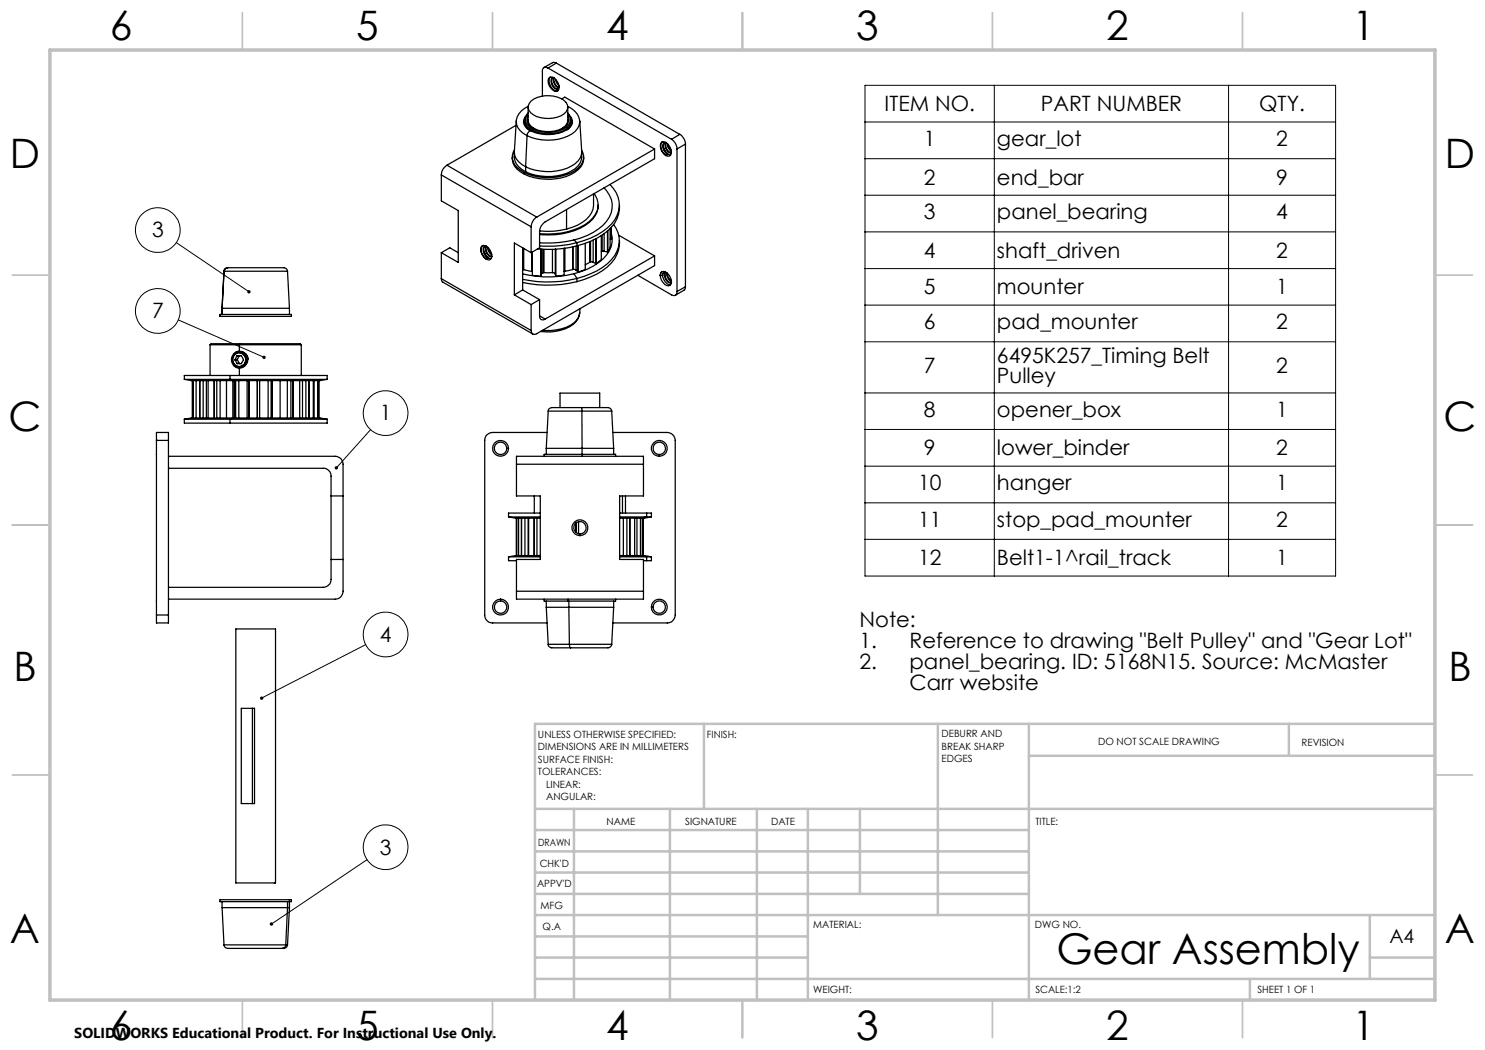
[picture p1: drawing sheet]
<svg xmlns="http://www.w3.org/2000/svg" width="297mm" height="210mm" viewBox="0 0 297 210" stroke-linecap="round" stroke-linejoin="round" font-family="sans-serif">
<g fill="none" stroke="#000" stroke-width=".25">
<path d="M109.6 13.6a.67 .67 0 0 0-.8-.1 .67 .67 0 0 0-.3 .7v5M109.6 13.6l24.7 14.3M109.9 15.5a1.07 1.07 0 0 1 1.4 .5 1.82 1.82 0 0 1 .3 2.2 1.74 1.74 0 0 1-2-2zM110 15.4a2.07 2.07 0 0 0 1.3 2.8h.2M110.5 15.5a1.55 1.55 0 0 0 .8 2.3l.4-.2v-.3M110.6 15.5a1.43 1.43 0 0 0 1.1 2.2M110.8 15.5a1.59 1.59 0 0 0 .9 2.1M110.8 15.6a1.79 1.79 0 0 0 .9 1.9M111.1 15.9a1.66 1.66 0 0 0 .7 1.2M111.3 12.6l-.6-.1-1.9 1M111.3 12.6l-1.7 1M111.3 12.6l24.7 14.3"/>
<path d="M111.7 17.3l.1 .2M111.8 17.2l-.1 .1M112.4 19.8l.6-.4 17.9 10.4M88.3 35l17.9 10.4M88.3 35v5.2l3.4 1.9v10.4l-3.4-2M89.4 33a2.29 2.29 0 0 0-1.1 2M89.4 33l18 10.4M102.4 31.4v.3a3.7 3.7 0 0 0 2.5 3.1M102.8 30.4a3.6 3.6 0 0 0 2.3 4M102.9 30a2.85 2.85 0 0 0 1.2 4l.8 .5M103.2 25.1l-13.8 7.9M103.3 24.2l-.4 6.1a3.3 3.3 0 0 0 2.2 3.1"/>
<path d="M104.9 24.1v.3a2.1 2.1 0 0 0 1 1.7M104.9 34.5v.3M105.1 23.3a1.7 1.7 0 0 0 .8 2.7l.3 .2M105.1 33.4v1M105.4 27.1a9.4 9.4 0 0 0 9.6-.8 2.82 2.82 0 0 0 1-2.1l.3 6.1a3.2 3.2 0 0 1-2 2.9 10.5 10.5 0 0 1-9.2 .2M105.4 27.1l-.3 6.3M105.6 22.7a1.76 1.76 0 0 0 .4 2.8l.6 .4M105.6 23.2a1.81 1.81 0 0 0 1.3 2.5 5.9 5.9 0 0 0 6.5-.8 1.43 1.43 0 0 0 .2-1.7M105.6 22.6a1.89 1.89 0 0 0 .3 3.1l.6 .4M105.6 23.9a1.82 1.82 0 0 0 1.1 1.7M105.6 21.4v2.8M105.7 21.2a3.4 3.4 0 0 0-2.4 3.7 3.7 3.7 0 0 0 2.1 2.2"/>
<path d="M106.2 20.2a5.7 5.7 0 0 1 7 .3 1.76 1.76 0 0 1-1.1 2.7 6 6 0 0 1-5.9-.6 1.55 1.55 0 0 1 0-2.4zM106.2 26.2l-.5 .2-.3 .7M106.5 26.1v.2M106.6 25.9l-.1 .2M113.6 21.3a3.7 3.7 0 0 1 2.3 3M113.6 22.6a1.88 1.88 0 0 1-.5 3.3 7.3 7.3 0 0 1-6.6 .2M113.6 22.7a1.88 1.88 0 0 1-1 3.1 7.1 7.1 0 0 1-6 .1M113.6 23.9a1.79 1.79 0 0 1-1.1 1.7M113.6 21.4v2.8M114.1 23.3l.4 .9a1.88 1.88 0 0 1-1.4 1.9 7.9 7.9 0 0 1-6.9 .1M114.3 24.1a2.01 2.01 0 0 1-.9 1.9M116.3 30a2.89 2.89 0 0 1-1.3 4.1 11.3 11.3 0 0 1-10.1 .4"/>
<path d="M116.3 30.4a3.4 3.4 0 0 1-2 3.8 10.5 10.5 0 0 1-9.2 .2M116.7 31.4a3.2 3.2 0 0 1-1.7 3.1 11 11 0 0 1-10.1 .3M118.7 38.8a6.3 6.3 0 0 1-.8 4.4 8.2 8.2 0 0 1-4.6 2.6M118.8 38.7a3.8 3.8 0 0 1-1 5.6 10.8 10.8 0 0 1-4.1 2M120.8 37.6a4.9 4.9 0 0 1-.2 7.5 13 13 0 0 1-5.8 2.9M122 36.9a5.5 5.5 0 0 1-.5 8.7 14.6 14.6 0 0 1-6.1 2.9M130.9 29.8v1.9l-21.9 12.7a2.42 2.42 0 0 0-1.1 1.9v3.3l-1.7 .9M130.9 29.8l-23.5 13.6M132.2 28.6a.87 .87 0 0 1 1.4 .2 1.63 1.63 0 0 1 .3 2.4 1.98 1.98 0 0 1-1.7-2.6zM132.4 28.4a2.08 2.08 0 0 0 .8 2.7M132.5 28.3l-.1 .1M132.7 29.5a1.9 1.9 0 0 0 1.4 1.5"/>
<path d="M133 28.5a1.3 1.3 0 0 0 .1 1.9l.3 .3M133.2 28.5a1.6 1.6 0 0 0 1.1 2M133.3 30.7l-.1 .4M133.4 30.7l.2 .2-.4 .2M133.4 30.7h-.1M133.5 28.7h-.1a1.87 1.87 0 0 0 .9 1.5M133.6 28.8a1.71 1.71 0 0 0 .6 1.2M134.3 27.9a2.37 2.37 0 0 1 1.1 1.9M134.3 30.6a1.5 1.5 0 0 1-1.2-2.1h-.1a.97 .97 0 0 0-.2 1.6l.5 .6M135.4 29.8v28.5M136 26.9a2.42 2.42 0 0 1 1.1 1.9M136 26.9l-1.7 1"/>
<path d="M137.1 28.8l-1.7 1M137.1 28.8v28.6M44.8 54.2h12.7M44.8 54.2h.1M44.8 54.2l-.4 7.5M45.5 53.5h9.9a2.63 2.63 0 0 1 1.9 .3l.2 .4M45.5 53.5a.72 .72 0 0 0-.7 .7M45.5 53.5a.79 .79 0 0 0-.7 .7M57.5 54.2l.4 7.5M88.3 55.7v.5l.3 .2 18 10.4M88.3 50.5v5.2M88.3 55.7l17.9 10.4"/>
<path d="M88.3 50.5l1.7-.9 1.7 .9M96.3 49.3a1.08 1.08 0 0 1 1.7 .6 1.5 1.5 0 0 1 0 2.1 2 2 0 0 1-1.7-2.7zM96.5 49.2a2 2 0 0 0 .8 2.6M96.6 49.1l-.2 .1M96.8 50.3a1.89 1.89 0 0 0 1.4 1.4M97 49.2a1.3 1.3 0 0 0 .2 1.9l.3 .3M97.3 49.2a1.6 1.6 0 0 0 1.1 2.1M97.4 51.5l-.1 .3M97.5 49.5a1.87 1.87 0 0 0 .9 1.5M97.5 51.4l.1 .2-.3 .2M97.5 51.4l-.1 .1M97.6 49.7l.3 .6 .4 .5"/>
<path d="M98.4 51.3a1.54 1.54 0 0 1-1.2-2.1h-.1a1.34 1.34 0 0 0 .3 2.3M102.9 59l3.3 1.9M104.5 53.9h.2M104.5 58l-1.6 1M104.5 49.6v8.4M104.5 58l3.4 1.9M104.7 53.9l1.6 .4M104.7 49.7v4.2M106.2 50.5l-3.3-1.9v10.4M106.2 45.4v5.1M106.3 54.3h.2M106.3 50.5v3.8"/>
<path d="M106.5 50.4v4.7l1.7 .1M107.4 43.4a2.53 2.53 0 0 0-1.2 2M107.9 59.9v3.3M107.9 59.9l-1.7 1M108.2 49.8v5.4M108.3 54.8l-.1 .4M108.3 49.8v5M108.5 54.6l-.2 .2M108.5 49.9v4.7M108.8 54.5h1.7M108.8 54.5l-.3 .1M108.8 49.9v4.6"/>
<path d="M110.5 54.5l.6 .3M110.5 49.9v4.6M111.1 54.8v.4M111.1 49.8v5M111.1 49.8v5.4M112.8 49.7v5.4l-1.7 .1M112.8 54.3h.1M112.9 49.7v4.6M113 54.2l-.1 .1M113 49.7v4.5M113.3 45.8a14.2 14.2 0 0 1-5.4 .4M113.3 41.9v3.9"/>
<path d="M113.7 46.5a15.7 15.7 0 0 1-5.8 .4M113.7 46.3a18 18 0 0 1-5.8 .4M113.7 46.3v.2M114.5 53.9l-1.5 .3M114.5 53.9h.1M114.5 49.4v4.5M114.6 53.9l.6 .1M114.6 49.4v4.5M114.8 48a23.5 23.5 0 0 1-6.9 .6M114.8 54.7a21.2 21.2 0 0 1-10.3 .1M114.8 48l.6 .5M114.8 54.7l.6 1"/>
<path d="M115.2 54l.4 .4M115.2 49.2v4.8M115.4 48.5a23.9 23.9 0 0 1-7.5 .7M115.4 49.2a23.1 23.1 0 0 1-7.9 .6M115.4 55.7a24.6 24.6 0 0 1-10.9 .2M115.4 56.3a24.6 24.6 0 0 1-10.9 .2M115.4 48.5v.7M115.4 55.7v.6M115.6 49.1v5.3M117.1 48.7v5.2l-1.5 .5M117.9 52.4l-.8 .5M117.9 48.3v4.1"/>
<path d="M118.1 52.4h-.2M118.1 52.4h.5M118.1 48.3v4.1M118.6 52.4l.6 .3M118.6 48v4.4M119.2 52.7h.1M119.2 47.8v4.9M119.2 47.7v5M119.6 41a4.4 4.4 0 0 1-2.6 4.1l-1 .6-2.3 .8M120.3 47.1v4.9l-1.1 .7M120.4 50.3l-.1 .1M120.4 50.3h.4"/>
<path d="M120.4 47v3.3M120.8 50.3l.7 .1M120.8 46.7v3.6M121.5 50.4h.1M121.5 46.2v4.2M121.6 46.1v4.3M122 45.7v3.8l-.4 .9M122 47.8h.2M122.2 47.8h.1M122.3 46.7a4.9 4.9 0 0 1-1.7 5.1 13 13 0 0 1-5.8 2.9M122.3 45.4v2.4M122.7 44.9a5.5 5.5 0 0 1-1.2 7.9 14.6 14.6 0 0 1-6.1 2.9"/>
<path d="M123.8 47.1l7.1 4.1M123.9 41a6.5 6.5 0 0 1-3.4 6 15.7 15.7 0 0 1-5.1 2.2M123.9 48.1a6.6 6.6 0 0 1-3.4 6 18 18 0 0 1-5.1 2.2M127.6 55.1l6.7 3.9a.67 .67 0 0 0 .8 0 .67 .67 0 0 0 .3-.7M130.9 51.2v1.9l-23.5 13.6a.7 .7 0 0 1-.8 .1 .7 .7 0 0 1-.4-.7M130.9 51.2l-21.9 12.6M132 55.1h.4M132.3 54.4a1.68 1.68 0 0 1 1.9 1.5 .89 .89 0 0 1-.5 1.3 1.99 1.99 0 0 1-1.4-2.8zM132.4 54.3l-.2 .3-.2 .5M132.5 55.1a1.95 1.95 0 0 0 1.6 1.9M132.9 54.5l-.5 .6M133.2 54.5a.62 .62 0 0 0-.8 .6"/>
<path d="M133.3 54.6a1.82 1.82 0 0 0 1 1.7M133.5 54.6a1.85 1.85 0 0 0 .8 1.6M134.3 56.5a1.61 1.61 0 0 1-1.3-2 1.56 1.56 0 0 0 1.1 2.1l.1-.1M137.1 57.4l-.2 .6-1.8 1M137.1 57.4l-1.7 .9M36.9 75.9h9.1M36.9 75.9a31.3 31.3 0 0 0 6.9 .2h2.7M38.5 76.1v7.5M38.6 76.1v7.5M39.2 76.1v7.5M39.9 76.1v7.5M40.6 76.1v7.5"/>
<path d="M41.3 76.1v7.5M41.6 76.1v7.5M42 69h5.9M42 69v6.1M42.8 76.1v7.5M43.4 76.1v7.5M44 62.9h14.3v.4h-14.3M44 62.9v.4M44 76.1v7.5M44.4 61.7h13.5M44.4 61.7h.1M44.4 61.7v1.2"/>
<path d="M45.3 76.1v7.5M46 75.9h19.4M46 75.1h19.4v.8M46 75.1h-9.1v.8M46 75.1v.8M46 75.9l.5 .2M46.6 72.4a1.37 1.37 0 0 0 1.3 1.1M46.6 76.1v7.5M46.9 76.1v7.5M47 71.9v.1M47 72l.4 .7M47 72h.5"/>
<path d="M47.1 76.1v7.5M47.3 70.7a1.3 1.3 0 0 1 1.8 1.2M47.3 70.7a1.38 1.38 0 0 0-.7 1.7 1.38 1.38 0 0 0 1.7 .8M47.4 71.2l.9-.1 .4 .8-.4 .8h-.9M47.4 71.2l-.4 .7M47.4 72.7h.4M47.4 71.2h.4M47.5 71.9v.1M47.5 71.9h-.5M47.5 72l.3 .7M47.8 76.1v7.5M47.8 72.7h.1"/>
<path d="M47.8 71.2l-.3 .7M47.9 70.5a1.37 1.37 0 0 1 1.3 1.4M47.9 70.2a1.71 1.71 0 0 1 1.7 1.7 1.71 1.71 0 0 1-1.7 1.8M47.9 69h12.4M47.9 70.2v.1M47.9 70.2a1.72 1.72 0 0 0-1.6 1.7 1.72 1.72 0 0 0 1.6 1.8M47.9 69v1.2M47.9 73.7v1.4M47.9 73.5v.2M47.9 70.3a1.59 1.59 0 0 1 1.6 1.6 1.59 1.59 0 0 1-1.6 1.6M47.9 70.3l-.5 .2M47.9 71.1l-.1 .1"/>
<path d="M47.9 68.7h12.1l.3 .3M47.9 68.7h-5.7l-.2 .3M47.9 68.7v.3M48 73.5h.1M48.1 70.3a1.51 1.51 0 0 1 1.5 1.5M48.5 70.5l-.6-.1-.6 .3M48.5 70.5a1.68 1.68 0 0 1 .9 1.4M48.5 70.5l-.2-.1a1.52 1.52 0 0 0-1.7 .9 1.52 1.52 0 0 0 .4 1.8l.6 .2 .7-.1M49.1 71.9a1.58 1.58 0 0 1-.8 1.3M49.1 71.9h.1M49.2 72.7l-.3 .3-.5 .1M49.2 71.9l-.3 1-.5 .3"/>
<path d="M49.4 71.9v.4M49.4 71.9h.1M49.4 76.1v7.5M49.8 76.1v7.5M51.5 76.1v7.5M51.9 76.1v7.5M53.6 76.1v7.5M54.2 76.1v7.5M54.4 76.1v7.5M56 76.1v7.5M57.5 76.1v7.5M57.9 61.7v1.2"/>
<path d="M58.2 76.1v7.5M58.6 76.1v7.5M59.9 76.1v7.5M60.3 69v6.1M60.5 76.1v7.5M61.2 76.1v7.5M61.8 76.1v7.5M62.7 76.1v7.5M62.8 76.1v7.5M63.5 76.1v7.5M63.8 76.1v7.5M65.4 75.9a33 33 0 0 1-7 .2h-11.9"/>
<path d="M106.2 60.9v5.2M107.9 63.2a.67 .67 0 0 0 .3 .7 .67 .67 0 0 0 .8-.1M107.9 63.2l1.1 .6M115.9 62.6a3.9 3.9 0 0 1-2.8 3.1 9.4 9.4 0 0 1-5 .6M116 61.7a3.5 3.5 0 0 1-2.7 3.7 10.9 10.9 0 0 1-4.8 .7M31.3 90.9h.1M31.3 88.1h.1M31.3 88.1v-1.6h2.4v1.6M31.3 88.1v34.9M31.3 88.1h2.4M33.7 93.7h30.9a1.57 1.57 0 0 1 1.6 1.5v20.7a1.63 1.63 0 0 1-1.6 1.6h-30.9M33.7 91.3h33.3a1.57 1.57 0 0 1 1.6 1.5v25.4a1.57 1.57 0 0 1-1.6 1.6h-33.3"/>
<path d="M33.7 88.1v34.9M36.9 83.8v.8h9.1M36.9 83.8h9.1M46 83.8h19.4M46 83.8v.8M46.5 83.6h13.1a27.2 27.2 0 0 1 5.8 .2M46.5 83.6h-3.9a25.9 25.9 0 0 0-5.7 .2M46.5 83.6l-.5 .2M65.4 83.8v.8h-19.4M66.2 99.2h2.4M101.4 89.7h.3M103.3 92.8v-1.5h25.4v1.5"/>
<path d="M103.3 92.8v6.4h4.8v12.7h-4.8v6.3M103.3 92.8h25.4M106.9 99.2v3.4M109.3 89.7h7.1M109.3 89.7v1.2M109.4 86.5h-10.9a1.57 1.57 0 0 0-1.6 1.6v34.9a1.57 1.57 0 0 0 1.6 1.6h10.9M109.6 82.2h6.8M109.6 82.2l-.3 7.5M112 81.5v-2.9h7.9v2.9M116.3 81.5h-5.1a1.18 1.18 0 0 0-1.6 .6v.1M116.3 81.5h4.9a.9 .9 0 0 1 1.1 .7M116.3 81.5l.1 .7"/>
<path d="M116.4 82.2h5.9M116.4 82.2v7.5M116.4 89.7h6.3M116.4 89.7v1.2M116.5 90.9h-7.7v.4M116.5 90.9h6.6v.4M116.5 90.9v.4M122.3 82.2l.4 7.5M122.6 86.5h10.9a1.63 1.63 0 0 1 1.5 1.6v34.9a1.63 1.63 0 0 1-1.5 1.6h-10.9M122.7 89.7v1.2M124.5 99.2v3.4M125.1 99.2v3.4"/>
<path d="M128.7 92.8v6.4h-4.8v12.7h4.8v6.3M131.9 90.9v.4M66.2 111.9h2.4M100.1 119.8v.4M101.7 111.4h6.4M101.7 103.4h6.4M101.7 103.4a28.9 28.9 0 0 0 6.4 .2M101.7 111.4v.7h1.6M103.3 118.2v1.6h25.4v-1.6M103.3 103.6v7.5M103.3 118.2h25.4M103.7 103.6v7.5"/>
<path d="M104.3 103.6v7.5M105 103.6v7.5M105.6 103.6v7.5M105.7 103.6v7.5M106.8 103.6v7.5M106.9 103.6v7.5M107.4 103.6v7.5M108.1 102.6h-6.4v.8M108.1 111.1h-.7a25.9 25.9 0 0 0-5.7 .3M108.8 119.8v.4h4.8M113.6 119.8v.4M115.1 104.7v1.8"/>
<path d="M115.2 104.6v1.9M115.7 104.3v2.4M116 106.8v.3M123.1 119.8v.4h-9.5M123.9 111.1h4.1M123.9 103.6h4.1M123.9 111.4h5.4M123.9 103.4h5.4M123.9 102.6h5.4M124.7 103.6v7.5M125.4 103.6v7.5M125.9 103.6v7.5"/>
<path d="M126 103.6v7.5M126.9 103.6v7.5M127.4 103.6v7.5M128 111.1l2.3 .3M128 111.1l1.3 .3M128.1 103.6v7.5M128.5 103.6v7.5M128.6 103.6v7.5M128.7 112.1h.6M129.3 111.4h1M129.3 102.6h1v.8M129.3 103.4h1"/>
<path d="M129.3 103.4l-1.3 .2M129.3 102.6v.8M129.3 111.4v.7M130.3 111.4v.7h-1M130.3 103.4l-2.3 .2M31.3 120.2h.1M31.3 123v1.6h2.4v-1.6M31.3 123h2.4M47.2 125.8h7.9v50.8h-7.9zM109.3 121.5h4.5M109.3 120.2v1.3M109.3 121.5l.3 7.4"/>
<path d="M109.6 128.9a.93 .93 0 0 0 1.3 .7h3.2M109.6 128.9h4.3M113.8 121.5h8.9M113.8 121.5l.1 7.4M113.8 120.2v1.3M113.9 128.9h8.4M113.9 128.9l.2 .7M122.3 128.9a.9 .9 0 0 1-1.1 .7h-7.1M122.7 120.2v1.3M122.7 121.5l-.4 7.4M130.3 121.4h.3M48.3 141.7h2.6v19h-2.6z"/>
<path d="M50.5 141.7v19M44 179.9h14.3v.4h-14.3zM57.9 179.9v1.6M44.4 181.5h13.1M44.4 180.3v1.2M44.4 181.5l.4 7.5M44.8 189a.85 .85 0 0 0 1.1 .7h10.5M44.8 189h12.3M57.1 189a.72 .72 0 0 1-.7 .7M57.1 189h.4M57.5 189a.92 .92 0 0 1-1.1 .7M57.5 181.5h.4"/>
<path d="M57.5 180.3v1.2M57.5 181.5l-.4 7.5M57.9 181.5l-.4 7.5"/>
<circle cx="100.1" cy="89.7" r="1.25"/>
<circle cx="100.1" cy="89.7" r="1.59"/>
<circle cx="131.9" cy="89.7" r="1.23"/>
<circle cx="131.9" cy="89.7" r="1.58"/>
<circle cx="116" cy="105.5" r="1.23"/>
<circle cx="116" cy="105.5" r="1.58"/>
<circle cx="100.1" cy="121.4" r="1.24"/>
<circle cx="100.1" cy="121.4" r="1.59"/>
<circle cx="131.8" cy="121.4" r="1.25"/>
<circle cx="131.9" cy="121.4" r="1.58"/>
</g>
<g fill="none" stroke="#000" stroke-width=".2">
<path d="M173 17.1h94.1v98.1h-94.1zM198.9 17.1v98.1M245.7 17.1v98.1M173 24.4h94.1M173 31.7h94.1M173 39h94.1M35.3 48.5l14.5 9.8M173 46.4h94.1M173 53.7h94.1M35.7 64l17.1 7.5M173 61h94.1M173 68.4h94.1"/>
<path d="M173 78.6h94.1M74.1 85.9l-6.8 7.7M173 85.9h94.1M173 93.2h94.1M173 100.6h94.1M173 107.9h94.1M73.1 128.9l-20.8 10.7M73.4 171.9l-19.1 12.9"/>
<circle cx="31.6" cy="46" r="4.5"/>
<circle cx="31.6" cy="62.2" r="4.5"/>
<circle cx="77.1" cy="82.6" r="4.5"/>
<circle cx="77.1" cy="126.9" r="4.5"/>
<circle cx="77.1" cy="169.4" r="4.5"/>
</g>
<g fill="none" stroke="#c0c0c0" stroke-width=".35">
<path d="M48.5 2.5v7.5M98.5 2.5v7.5M148.5 2.5v7.5M198.5 2.5v7.5M248.5 2.5v7.5M2.5 55h7.5M287 55h7.5M2.5 105h7.5M287 105h7.5M2.5 155h7.5M287 155h7.5M48.5 200v7.5"/>
<path d="M98.5 200v7.5M148.5 200v7.5M198.5 200v7.5M248.5 200v7.5"/>
</g>
<g fill="none" stroke="#c0c0c0" stroke-width=".5">
<path d="M140.8 144.8v17M187.6 144.8v38.2M205.8 144.8v55.2M205.8 151.2h81.2M257.8 144.8v6.4M287 144.8h-180v55.2M107 161.8h180M107 178.8h98.8M107 174.5h98.8M107 170.3h98.8M107 166h98.8M114.8 161.8v38.2"/>
<path d="M134 161.8v38.2M151.4 161.8v38.2M161.6 161.8v38.2M172 161.8v17M107 195.8h180M107 191.5h54.6M107 187.3h54.6M107 183h180M250 195.8v4.2M274 191.5h13M274 183v12.8"/>
</g>
<path d="M10 10h277v190h-277z" fill="none" stroke="#c0c0c0" stroke-width=".7"/>
<path d="M49.6 58.1l-.1 .1a.33 .33 0 0 0 .1 .5 .33 .33 0 0 0 .5-.1l-.3-.3 .3 .3a.34 .34 0 0 0-.1-.5 .34 .34 0 0 0-.4 0zM52.5 71.3a.34 .34 0 0 0 .2 .5 .34 .34 0 0 0 .4-.2l-.3-.1 .3 .1a.34 .34 0 0 0-.1-.4 .34 .34 0 0 0-.5 .1zM67 93.4v.4l.3-.2-.3 .2a.34 .34 0 0 0 .5 0 .34 .34 0 0 0 0-.5 .34 .34 0 0 0-.5 .1zM52.2 139.3l-.2 .3v.2l.3-.2-.3 .2a.33 .33 0 0 0 .5 .1 .33 .33 0 0 0 .1-.4 .33 .33 0 0 0-.4-.2zM54 184.6v.4l.3-.2-.3 .2a.33 .33 0 0 0 .5 0 .33 .33 0 0 0 0-.5 .33 .33 0 0 0-.5 .1z" fill="#000"/>
<text font-size="8.5" x="211.3" y="192.7">Gear Assembly</text>
<g font-size="8.1">
<text x="22" y="8">6</text>
<text x="71.2" y="8">5</text>
<text x="121.2" y="8">4</text>
<text x="171.2" y="8">3</text>
<text x="221.2" y="8">2</text>
<text x="270.5" y="8">1</text>
<text x="2" y="33.6">D</text>
<text x="289" y="33.6">D</text>
<text x="1.7" y="86.1">C</text>
<text x="288.7" y="86.1">C</text>
<text x="2.7" y="136.1">B</text>
<text x="289.7" y="136.1">B</text>
<text x="2" y="188.6">A</text>
<text x="289" y="188.6">A</text>
<text x="22" y="208">6</text>
<text x="71.2" y="208">5</text>
<text x="121.2" y="208">4</text>
<text x="171.2" y="208">3</text>
<text x="221.2" y="208">2</text>
<text x="270.5" y="208">1</text>
</g>
<g font-size="4.2">
<text x="176.9" y="22.3">ITEM NO.</text>
<text x="208.2" y="22.3">PART NUMBER</text>
<text x="251.8" y="22.3">QTY.</text>
<text x="184.8" y="29.2">1</text>
<text x="199.4" y="29.2">gear_lot</text>
<text x="255.3" y="29.2">2</text>
<text x="184.8" y="36.9">2</text>
<text x="199.4" y="36.9">end_bar</text>
<text x="255.3" y="36.9">9</text>
<text x="30.4" y="47.5">3</text>
<text x="184.8" y="43.8">3</text>
<text x="199.4" y="43.8">panel_bearing</text>
<text x="255.3" y="43.8">4</text>
<text x="184.8" y="51.6">4</text>
<text x="199.4" y="51.6">shaft_driven</text>
<text x="255.3" y="51.6">2</text>
<text x="184.8" y="58.9">5</text>
<text x="199.4" y="58.9">mounter</text>
<text x="255.3" y="58.9">1</text>
<text x="30.4" y="63.7">7</text>
<text x="184.8" y="65.8">6</text>
<text x="199.4" y="65.8">pad_mounter</text>
<text x="255.3" y="65.8">2</text>
<text x="184.8" y="74.6">7</text>
<text x="199.4" y="72.5">6495K257_Timing Belt</text>
<text x="199.4" y="76.6">Pulley</text>
<text x="255.3" y="74.6">2</text>
<text x="184.8" y="83.4">8</text>
<text x="199.4" y="83.4">opener_box</text>
<text x="255.3" y="83.4">1</text>
<text x="76" y="84.1">1</text>
<text x="184.8" y="91.1">9</text>
<text x="199.4" y="91.1">lower_binder</text>
<text x="255.3" y="91.1">2</text>
<text x="183.6" y="98">10</text>
<text x="199.4" y="98">hanger</text>
<text x="255.3" y="98">1</text>
<text x="183.6" y="105.3">11</text>
<text x="199.4" y="105.3">stop_pad_mounter</text>
<text x="255.3" y="105.3">2</text>
<text x="183.6" y="113.1">12</text>
<text x="199.4" y="113.1">Belt1-1^rail_track</text>
<text x="255.3" y="113.1">1</text>
<text x="171.9" y="125.4">Note:</text>
<text x="76" y="128.4">4</text>
<text x="171.9" y="129.6">1.</text>
<text x="181.9" y="129.6">Reference to drawing &quot;Belt Pulley&quot; and &quot;Gear Lot&quot;</text>
<text x="171.9" y="133.8">2.</text>
<text x="181.9" y="133.8">panel_bearing. ID: 5168N15. Source: McMaster</text>
<text x="181.9" y="138">Carr website</text>
<text x="76" y="170.9">3</text>
</g>
<text font-size="3.9" x="277.9" y="188.5">A4</text>
<text font-size="2.9" x="14.9" y="207.6">SOLIDWORKS Educational Product. For Instructional Use Only.</text>
<g font-size="2">
<text x="107.6" y="147.6">UNLESS OTHERWISE SPECIFIED:</text>
<text x="141.4" y="147.6">FINISH:</text>
<text x="188.3" y="147.5">DEBURR AND</text>
<text x="188.3" y="150">BREAK SHARP</text>
<text x="219.6" y="149">DO NOT SCALE DRAWING</text>
<text x="260.3" y="149.2">REVISION</text>
<text x="107.6" y="150.1">DIMENSIONS ARE IN MILLIMETERS</text>
<text x="107.6" y="152.6">SURFACE FINISH:</text>
<text x="107.6" y="155.1">TOLERANCES:</text>
<text x="188.3" y="152.5">EDGES</text>
<text x="109.2" y="157.6">LINEAR:</text>
<text x="109.2" y="160.1">ANGULAR:</text>
<text x="121.3" y="165">NAME</text>
<text x="137" y="164.9">SIGNATURE</text>
<text x="154.2" y="164.9">DATE</text>
<text x="207.1" y="164.9">TITLE:</text>
<text x="107.6" y="169.1">DRAWN</text>
<text x="107.9" y="173.3">CHK'D</text>
<text x="107.4" y="177.4">APPV'D</text>
<text x="108.1" y="181.8">MFG</text>
<text x="108.5" y="186">Q.A</text>
<text x="162.6" y="185.5">MATERIAL:</text>
<text x="207" y="185.5">DWG NO.</text>
<text x="162.6" y="198.5">WEIGHT:</text>
<text x="207.1" y="198.6">SCALE:1:2</text>
<text x="251.5" y="198.6">SHEET 1 OF 1</text>
</g>
</svg>
